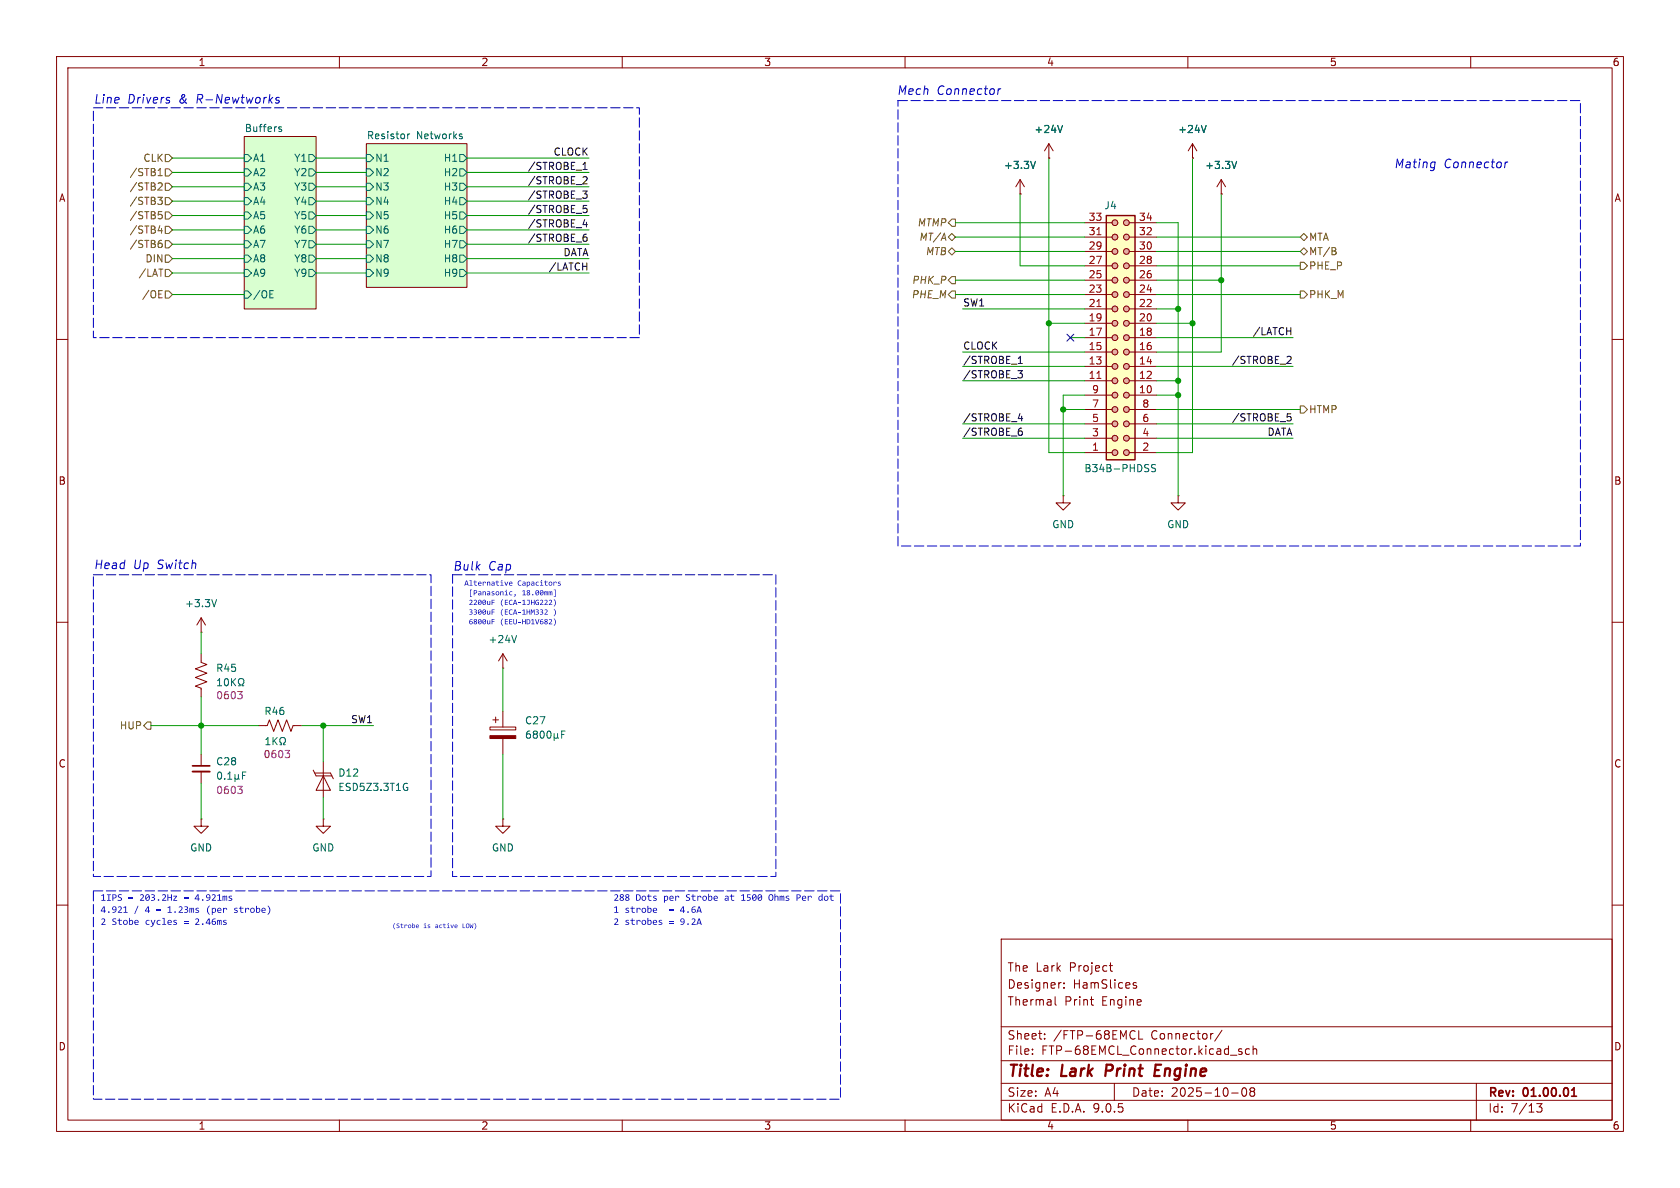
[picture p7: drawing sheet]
<svg xmlns="http://www.w3.org/2000/svg" width="297mm" height="210mm" viewBox="0 0 297 210" stroke-linecap="round" stroke-linejoin="round" font-family="sans-serif">
<g fill="none" stroke="#840000" stroke-width=".18">
<path d="M10 10h277v190h-277zM12 12h273v186h-273zM60 10v2M110 10v2M160 10v2M210 10v2M260 10v2M43.2 24.1h12.7v30.5h-12.7zM64.8 25.4h17.7v25.4h-17.7zM185.4 27.9h.1M185.4 25.4l-.7 1.3M185.4 25.4l.8 1.3"/>
<path d="M185.4 25.4v2.5M210.8 27.9h.1M210.8 25.4l-.7 1.3M210.8 25.4l.8 1.3M210.8 25.4v2.5M10 60h2M285 60h2M188 87.6v1.3h1.2l-1.2 1.3-1.3-1.3h1.3M188 87.6h.1M208.3 87.6v1.3h1.2l-1.2 1.3-1.3-1.3h1.3M208.3 87.6h.1M10 110h2"/>
<path d="M35.6 111.8h.1M35.6 109.2l-.8 1.3M35.6 109.2l.7 1.3M35.6 109.2v2.6M285 110h2M10 160h2M177 166h108v32h-108zM186.5 176.2v1.3l.2 .2M187.5 173.7h.1M188.1 174.6v.1M188.1 173.8v.1M192.7 176.7h.6"/>
<path d="M193 177.6l.3 .1M196.1 170.7h.6M196.3 170.2v1.3l.4 .2M200.9 173.8l-.4-.1-.2 .2 .1 .2 .5 .2v.3h-.6M285 160h2M60 198v2M110 198v2M160 198v2M177 194.5h108M177 191.5h108M177 187.5h108M177 181.5h108"/>
<path d="M182.5 186.3v.1M182.5 185.5v.1M184.7 183.6v.1M184.7 182.8v.1M197 191.5v3M200.2 182.2l.5 .1M200.7 183.6l-.5 .1M201.3 182.2v1.5h.7M210 198v2M216 182.1l-1.3 2M217.5 186.5h1.2M217.7 193.2h1.2"/>
<path d="M219.5 185.5l-.3-.1-.2 .2v.2l.5 .2v.3h-.5M219.7 192.4l.2-.1a.81 .81 0 0 1 .6 .6 .81 .81 0 0 1-.3 .8l-.2 .1a.81 .81 0 0 1-.3-1.4zM220.9 185.5l-.4-.1-.3 .3v.4l.1 .2h.6M221.2 192.9l-.2-.2 .2-.4 .5 .1 .1 .2-.3 .3M221.2 192.9l-.2 .3v.5l.2 .1 .5-.1 .1-.2-.1-.4-.2-.2M221.2 192.9h.3M221.5 185.5l.2-.1 .4 .1 .1 .9M221.5 184.9v1.5M260 198v2M261 191.5v6.5M271.7 195.1h.9l-.5 .6 .4 .1v.7l-.2 .1-.6-.1"/>
</g>
<path d="M277.8 193.8h.9M277.8 192.7l.5-.4v1.5" fill="none" stroke="#840000" stroke-width=".3"/>
<path d="M195.6 188.2l-.2 2M204.2 189.2h.7M205.3 188.2h-1l-.2 2h.9" fill="none" stroke="#840000" stroke-width=".4"/>
<g fill="#d9ffd0" stroke="#d9ffd0" stroke-width=".18">
<path d="M64.8 25.4h17.7v25.4h-17.7z"/>
<path d="M43.2 24.1h12.7v30.5h-12.7z"/>
</g>
<g fill="none" stroke="#006464" stroke-width=".18">
<path d="M43.2 27.3h.6l.6 .6-.6 .7h-.6zM43.2 29.8h.6l.6 .7-.6 .6h-.6zM43.2 32.4h.6l.6 .6-.6 .7h-.6zM43.2 34.9h.6l.6 .7-.6 .6h-.6zM43.2 37.5h.6l.6 .6-.6 .6h-.6zM49.3 22.8l.5 .1v.2l-.2 .2-.3-.1M49.3 22.5h.5M54.6 27.3h.6l.7 .6-.7 .7h-.6zM54.6 29.8h.6l.7 .7-.7 .6h-.6zM54.6 32.4h.6l.7 .6-.7 .7h-.6zM54.6 34.9h.6l.7 .7-.7 .6h-.6zM54.6 37.5h.6l.7 .6-.7 .6h-.6z"/>
<path d="M64.8 27.3h.6l.6 .6-.6 .7h-.6zM64.8 29.8h.6l.6 .7-.6 .6h-.6zM64.8 32.4h.6l.6 .6-.6 .7h-.6zM64.8 34.9h.6l.6 .7-.6 .6h-.6zM64.8 37.5h.6l.6 .6-.6 .6h-.6zM72.1 23.7v.8M72.4 23.7l-.3 .2M81.3 27.3h.6l.6 .6-.6 .7h-.6zM81.3 29.8h.6l.6 .7-.6 .6h-.6zM81.3 32.4h.6l.6 .6-.6 .7h-.6zM81.3 34.9h.6l.6 .7-.6 .6h-.6zM81.3 37.5h.6l.6 .6-.6 .6h-.6z"/>
<path d="M81.4 23.7h.3M81.4 24.1l.3 .1v.1l-.1 .2h-.3M187.8 22.2l-.4 1.2M213.2 22.2l-.4 1.2M43.2 40h.6l.6 .6-.6 .7h-.6zM43.2 42.5h.6l.6 .7-.6 .6h-.6zM43.2 45.1h.6l.6 .6-.6 .7h-.6zM43.2 47.6h.6l.6 .7-.6 .6h-.6zM43.2 51.4h.6l.6 .7-.6 .6h-.6zM47.7 52.6h.6M47.7 51.4h.6M54.6 40h.6l.7 .6-.7 .7h-.6z"/>
<path d="M54.6 42.5h.6l.7 .7-.7 .6h-.6zM54.6 45.1h.6l.7 .6-.7 .7h-.6zM54.6 47.6h.6l.7 .7-.7 .6h-.6zM64.8 40h.6l.6 .6-.6 .7h-.6zM64.8 42.5h.6l.6 .7-.6 .6h-.6zM64.8 45.1h.6l.6 .6-.6 .7h-.6zM64.8 47.6h.6l.6 .7-.6 .6h-.6zM81.3 40h.6l.6 .6-.6 .7h-.6zM81.3 42.5h.6l.6 .7-.6 .6h-.6zM81.3 45.1h.6l.6 .6-.6 .7h-.6zM81.3 47.6h.6l.6 .7-.6 .6h-.6zM38.3 106l-.4 1.3"/>
</g>
<path d="M195.6 38.1h5.1v43.2h-5.1z" fill="#ffffc2"/>
<g fill="#ffa996" stroke="#ffa996" stroke-width=".18">
<circle cx="197.1" cy="80" r=".51"/>
<circle cx="197.1" cy="77.5" r=".51"/>
<circle cx="197.1" cy="74.9" r=".51"/>
<circle cx="197.1" cy="72.4" r=".51"/>
<circle cx="197.1" cy="69.9" r=".51"/>
<circle cx="197.1" cy="67.3" r=".51"/>
<circle cx="197.1" cy="64.8" r=".51"/>
<circle cx="197.1" cy="62.2" r=".51"/>
<circle cx="197.1" cy="59.7" r=".51"/>
<circle cx="197.1" cy="57.2" r=".51"/>
<circle cx="197.1" cy="54.6" r=".51"/>
<circle cx="197.1" cy="52.1" r=".51"/>
<circle cx="197.1" cy="49.5" r=".51"/>
<circle cx="197.1" cy="47" r=".51"/>
<circle cx="197.1" cy="44.5" r=".51"/>
<circle cx="197.1" cy="41.9" r=".51"/>
<circle cx="197.1" cy="39.4" r=".51"/>
<circle cx="199.1" cy="80" r=".51"/>
<circle cx="199.1" cy="77.5" r=".51"/>
<circle cx="199.1" cy="74.9" r=".51"/>
<circle cx="199.1" cy="72.4" r=".51"/>
<circle cx="199.1" cy="69.9" r=".51"/>
<circle cx="199.1" cy="67.3" r=".51"/>
<circle cx="199.1" cy="64.8" r=".51"/>
<circle cx="199.1" cy="62.2" r=".51"/>
<circle cx="199.1" cy="59.7" r=".51"/>
<circle cx="199.1" cy="57.2" r=".51"/>
<circle cx="199.1" cy="54.6" r=".51"/>
<circle cx="199.1" cy="52.1" r=".51"/>
<circle cx="199.1" cy="49.5" r=".51"/>
<circle cx="199.1" cy="47" r=".51"/>
<circle cx="199.1" cy="44.5" r=".51"/>
<circle cx="199.1" cy="41.9" r=".51"/>
<circle cx="199.1" cy="39.4" r=".51"/>
</g>
<path d="M195.6 38.1h5.1v43.2h-5.1z" fill="none" stroke="#840000" stroke-width=".25"/>
<g fill="none" stroke="#840000" stroke-width=".18">
<path d="M180.3 34.3h.1M180.3 31.8l-.7 1.2M180.3 31.8l.8 1.2M180.3 31.8v2.5M191.8 39.4h4.8M199.6 39.4h4.9M215.9 34.3h.1M215.9 31.8l-.8 1.2M215.9 31.8l.8 1.2M215.9 31.8v2.5M191.8 59.7h4.8M191.8 57.2h4.8"/>
<path d="M191.8 54.6h4.8M191.8 49.5h4.8M191.8 47h4.8M191.8 44.5h4.8M191.8 41.9h4.8M191.8 52.1h4.8M199.6 59.7h4.9M199.6 57.2h4.9M199.6 54.6h4.9M199.6 49.5h4.9M199.6 47h4.9M199.6 44.5h4.9"/>
<path d="M199.6 41.9h4.9M199.6 52.1h4.9M191.8 69.9h4.8M191.8 77.5h4.8M191.8 74.9h4.8M191.8 72.4h4.8M191.8 67.3h4.8M191.8 64.8h4.8M191.8 62.2h4.8M199.6 77.5h4.9M199.6 74.9h4.9M199.6 72.4h4.9"/>
<path d="M199.6 67.3h4.9M199.6 64.8h4.9M199.6 62.2h4.9M199.6 69.9h4.9M191.8 80h4.8M199.6 80h4.9M35.6 115.6v1.5l1 .4-2.1 .7 2.1 .8-2.1 .8 2.1 .7-2.1 .8 1.1 .4v1.5M88.9 118.1h.1M88.9 115.6v2.5M88.9 115.6l-.8 1.2M88.9 115.6l.8 1.2M35.6 133.4v2"/>
<path d="M35.6 136.4v2M45.7 128.3h1.5l.4-1 .8 2 .7-2 .8 2 .8-2 .7 2 .4-1h1.5M55.4 136.1l.5 1.1h2.8M55.6 136.7h2.8l.5 1M57.1 137.2l1.3 2.5h-2.5zM57.1 134.6v6.4M86.6 128.5h4.6v.5h-4.6zM87.1 127.3h1M87.6 126.7v1.1M88.9 125.7v2.8M88.9 130.6v2.8M35.6 144.8v1.3h1.2l-1.2 1.2-1.3-1.2h1.3"/>
<path d="M35.6 144.8h.1M57.1 144.8v1.3h1.3l-1.3 1.2-1.2-1.2h1.2M57.1 144.8h.1M88.9 144.8v1.3h1.3l-1.3 1.2-1.3-1.2h1.3M88.9 144.8h.1"/>
<circle cx="197.1" cy="39.4" r=".51"/>
<circle cx="199.1" cy="39.4" r=".51"/>
<circle cx="197.1" cy="41.9" r=".51"/>
<circle cx="197.1" cy="47" r=".51"/>
<circle cx="197.1" cy="59.7" r=".51"/>
<circle cx="197.1" cy="49.5" r=".51"/>
<circle cx="197.1" cy="57.2" r=".51"/>
<circle cx="197.1" cy="54.6" r=".51"/>
<circle cx="197.1" cy="52.1" r=".51"/>
<circle cx="197.1" cy="44.5" r=".51"/>
<circle cx="199.1" cy="54.6" r=".51"/>
<circle cx="199.1" cy="52.1" r=".51"/>
<circle cx="199.1" cy="57.2" r=".51"/>
<circle cx="199.1" cy="41.9" r=".51"/>
<circle cx="199.1" cy="49.5" r=".51"/>
<circle cx="199.1" cy="44.5" r=".51"/>
<circle cx="199.1" cy="59.7" r=".51"/>
<circle cx="199.1" cy="47" r=".51"/>
<circle cx="197.1" cy="62.2" r=".51"/>
<circle cx="197.1" cy="74.9" r=".51"/>
<circle cx="197.1" cy="67.3" r=".51"/>
<circle cx="197.1" cy="69.9" r=".51"/>
<circle cx="197.1" cy="77.5" r=".51"/>
<circle cx="197.1" cy="64.8" r=".51"/>
<circle cx="197.1" cy="72.4" r=".51"/>
<circle cx="199.1" cy="74.9" r=".51"/>
<circle cx="199.1" cy="62.2" r=".51"/>
<circle cx="199.1" cy="77.5" r=".51"/>
<circle cx="199.1" cy="69.9" r=".51"/>
<circle cx="199.1" cy="72.4" r=".51"/>
<circle cx="199.1" cy="64.8" r=".51"/>
<circle cx="199.1" cy="67.3" r=".51"/>
<circle cx="197.1" cy="80" r=".51"/>
<circle cx="199.1" cy="80" r=".51"/>
</g>
<path d="M193.9 54.2h.7M193.9 41.5h.7M193.9 66.9h.7" fill="none" stroke="#a90000" stroke-width=".18"/>
<g fill="none" stroke="#006464" stroke-width=".18">
<path d="M183.1 28.5l-.5 1.3M218.6 28.5l-.4 1.3M204.3 82.2l-.5-.1-.2 .1v.4l.6 .2 .1 .3-.3 .3-.4-.1M40.9 120v1.2M41.7 120l-.8 .7M91.3 112.3l-.4 1.3M38.5 121.2h.7M38.5 120.3l.3-.3v1.2M38.6 136.6l.2-.1a.68 .68 0 0 1 .4 .6 .68 .68 0 0 1-.4 .6l-.2-.1-.1-.3zM39.7 137.6v.1M39.8 120.1l.2-.1a.68 .68 0 0 1 .4 .6 .68 .68 0 0 1-.4 .6l-.2-.1-.1-.4zM40.3 137.7h.7"/>
<path d="M40.3 136.8l.3-.3v1.2M41.1 120.5l.6 .7M41.5 137.6l.2 .1h.3l.1-.1M41.5 136.9v1.3M42.1 137.6l.2 .1M42.1 121.2h.3v-.2a.54 .54 0 0 1-.2-.8 .54 .54 0 0 1 .7-.2 .58 .58 0 0 1-.1 1v.2h.3M42.1 136.9v.7M42.9 137.1h.4M43.5 136.5h-.6v1.2M47 131.6h.7M47 130.7l.4-.3v1.2M48.3 130.4v1.2"/>
<path d="M48.5 130.9l.5 .7M49 130.4l-.7 .7M49.5 131.6h.3v-.2a.54 .54 0 0 1-.3-.7 .54 .54 0 0 1 .8-.3 .58 .58 0 0 1-.2 1v.2h.3M71.7 138.5h.3M71.8 139.2h.3v.4l-.4 .1M93.7 129.2l-.4 .1a.86 .86 0 0 0 0 1.2l.4-.1 .1-.4-.3-.3-.3 .1-.1 .2M94.5 129.8l-.2-.3 .2-.3h.3l.2 .3-.2 .3M94.5 129.8l-.2 .2v.4l.2 .1 .4-.1 .1-.1v-.3l-.2-.2M94.5 129.8h.3M95.6 129.4l.2-.2a.68 .68 0 0 1 .4 .7 .68 .68 0 0 1-.4 .6l-.2-.1-.1-.4zM96.8 129.4l.2-.2a.68 .68 0 0 1 .4 .7 .68 .68 0 0 1-.4 .6l-.2-.1-.1-.4zM98 130.3l.1 .2h.3l.2-.2"/>
<path d="M98 129.7v1.2M98.6 130.3l.1 .2M98.6 129.7v.6M99.3 129.8h.4M99.9 129.2h-.6v1.3"/>
</g>
<path d="M42 139h.8l-.4 .5M42 122.2h.8l-.4 .5M42.6 139.5l.2 .2v.3l-.2 .3M42.6 122.7l.2 .3v.3l-.2 .2M50.4 132.7h.8l-.4 .4M51 133.1l.2 .3v.3l-.2 .2" fill="none" stroke="#840084" stroke-width=".18"/>
<path d="M34 135.4h3.1" fill="none" stroke="#840000" stroke-width=".3"/>
<path d="M34 136.4h3.1" fill="none" stroke="#840000" stroke-width=".33"/>
<path d="M86.6 130h4.6v.6h-4.6z" fill="#840000" stroke="#840000" stroke-width=".18"/>
<g fill="none" stroke="#725600" stroke-width=".18">
<path d="M27.9 34.9h.8l-.4 .5 .3 .1 .1 .4-.3 .2h-.3M28 31.1h.7M28 30.2l.3-.4v1.3M28 37.4h.6M28.1 37.9h.3l.3 .2-.1 .5-.5 .1M28.1 32.3l.5 .1 .1 .3-.8 .9h.8M29.2 37.5h.6l.7 .6-.7 .6h-.6zM29.2 32.4h.6l.7 .6-.7 .7h-.6zM29.2 27.3h.6l.7 .6-.7 .7h-.6zM29.2 34.9h.6l.7 .7-.7 .6h-.6zM29.2 29.8h.6l.7 .7-.7 .6h-.6zM168.3 38.7h.6v1.3h-.6l-.7-.6z"/>
<path d="M28 40.8h.7M28.1 52.6h.6M28.1 51.4h.6M28.1 47.6h.7M28.2 43h.2l.3 .2-.1 .4-.4 .2M28.6 40.4v.8M28.6 42.5l-.4 .1M29.2 51.4h.6l.7 .7-.7 .6h-.6zM29.2 40h.6l.7 .6-.7 .7h-.6zM29.2 47.6h.6l.7 .7-.7 .6h-.6zM29.2 45.1h.6l.7 .6-.7 .7h-.6zM29.2 42.5h.6l.7 .7-.7 .6h-.6z"/>
<path d="M167.6 44.5l.7-.7 .6 .7-.6 .6zM167.6 41.9l.7-.6 .6 .6-.6 .6zM168.3 51.4h.6v1.3h-.6l-.7-.6zM168.3 48.9h.6v1.3h-.6l-.7-.7zM229.9 51.4h.6l.6 .7-.6 .6h-.6zM229.9 46.4h.6l.6 .6-.6 .6h-.6zM229.9 44.5l.6-.7 .6 .7-.6 .6zM229.9 41.9l.6-.6 .6 .6-.6 .6zM236.1 44.4l.1 .2-.1 .4M236.1 43.9v.3M229.9 71.8h.6l.6 .6-.6 .6h-.6zM26 127.6h.7v1.3h-.7l-.6-.6z"/>
</g>
<g fill="none" stroke="#0f0f0f" stroke-width=".18">
<path d="M103 33.8h.8l-.4 .5 .3 .1 .1 .4-.2 .2h-.4M103.1 30h.7M103.1 39.7h.8M103.1 36.3h.6M103.2 29l.2-.3v1.3M103.3 31.2l.4 .1 .1 .3-.8 .9h.8M103.3 36.8h.3l.2 .2-.1 .5-.4 .1M103.7 39.3v.8M103 47.1h.7M103.3 41.9h.3l.2 .2-.1 .4-.4 .2M103.4 41.4h.3M103.7 46.5v1.2"/>
<path d="M227.5 58.5h.7M228.2 57.9v1.3M180 65.5h.7l-.4 .5 .4 .1v.5l-.2 .2h-.4M180 64.3h.7M180 74h.8M180.1 63.3l.3-.3v1.3M180.3 76.2h.2l.2 .2v.4l-.4 .2M180.4 75.7h.2M180.6 73.6v.8M227.6 73.1h.6M227.7 63h.4l.2 .4-.8 .9h.8M227.7 73.6h.3l.3 .3-.2 .5h-.4"/>
</g>
<g fill="none" stroke="#009600" stroke-width=".18">
<path d="M30.5 38.1h12.7M30.5 27.9h12.7M30.5 30.5h12.7M30.5 35.6h12.7M30.5 33h12.7M55.9 38.1h8.9M55.9 27.9h8.9M55.9 30.5h8.9M55.9 35.6h8.9M55.9 33h8.9M82.5 38.1h21.6M82.5 27.9h21.6"/>
<path d="M82.5 30.5h21.6M82.5 35.6h21.6M82.5 33h21.6M168.9 39.4h22.9M180.3 34.3v12.7h11.5M185.4 27.9v52.1h6.4M204.5 39.4h3.8v48.2M210.8 27.9v52.1h-6.3M215.9 34.3v27.9h-11.4M30.5 43.2h12.7M30.5 48.3h12.7M30.5 52.1h12.7"/>
<path d="M30.5 40.6h12.7M30.5 45.7h12.7M55.9 43.2h8.9M55.9 48.3h8.9M55.9 40.6h8.9M55.9 45.7h8.9M82.5 43.2h21.6M82.5 48.3h21.6M82.5 40.6h21.6M82.5 45.7h21.6M168.9 52.1h22.9M168.9 41.9h22.9"/>
<path d="M168.9 49.5h22.9M168.9 44.5h22.9M170.2 54.6h21.6M185.4 57.2h6.4M189.2 59.7h2.6M204.5 52.1h25.4M204.5 41.9h25.4M204.5 49.5h11.4M204.5 47h25.4M204.5 44.5h25.4M204.5 57.2h6.3M204.5 54.6h3.8"/>
<path d="M204.5 59.7h24.1M170.2 77.5h21.6M170.2 67.3h21.6M170.2 74.9h21.6M170.2 64.8h21.6M170.2 62.2h21.6M188 72.4h3.8M191.8 69.9h-3.8v17.7M204.5 77.5h24.1M204.5 67.3h3.8M204.5 69.9h3.8M204.5 72.4h25.4"/>
<path d="M204.5 74.9h24.1M204.5 64.8h24.1M35.6 111.8v3.8M88.9 118.1v7.6M26.7 128.3h19M35.6 123.2v10.2M35.6 138.4v6.4M53.3 128.3h12.7M57.1 128.3v6.3M88.9 133.4v11.4M57.1 141v3.8"/>
</g>
<path d="M188.6 59.1l1.2 1.2M189.8 59.1l-1.2 1.2" fill="none" stroke="#000084" stroke-width=".18"/>
<g fill="#0000c2">
<path d="M115.5 160.6l.3-.1 .3 .1 .1 .4h-.6l.1 .2h.4v.1l-.2 .1a.41 .41 0 0 1-.5-.5h.6a.23 .23 0 0 0-.2-.3 .23 .23 0 0 0-.2 .3h-.2z"/>
<path d="M116.5 162.7l.5-.1v.2h-.4l.1 .2a.32 .32 0 0 1 .4 .3 .32 .32 0 0 1-.5 .2h-.2v-.2l.4 .1 .1-.1-.4-.3z"/>
</g>
<path d="M29.9 17.2l.1 .1M49.4 17.3a.37 .37 0 0 0-.6 .2l.6 .4-.3 .3h-.4M253.6 28.6l.1 .1M253.7 28.6l-.1 1.3M266.1 28.6l-.1 1.1M266.6 28.6l-.3 .1-.2 .2" fill="none" stroke="#0000c2" stroke-width=".18"/>
<g fill="#0000c2">
<path d="M21.8 160.4l.5-.2v1h.3v.2h-.8v-.2h.3v-.8l-.2 .1z"/>
<path d="M39.4 160.5h.2v.1l.4-.1 .1 .2-.1 .1-.1-.2-.2 .1-.1 .7h-.2z"/>
<path d="M47.4 160.1l.3 .4 .1 .5-.2 .5-.2 .2-.1-.1a.97 .97 0 0 0 0-1.4z"/>
<path d="M30.7 162.7l.5-.1v.2h-.4l.1 .2a.32 .32 0 0 1 .4 .3 .32 .32 0 0 1-.5 .2h-.2v-.2l.4 .1 .1-.1-.4-.3z"/>
<path d="M89.2 102.8h.1l.2 .6 .2-.6h.1l-.2 .7h-.2z"/>
<path d="M90.1 102.9l.3-.1 .2 .3v.1h-.5l.1 .2h.4v.1h-.4a.21 .21 0 0 1-.2-.2 .21 .21 0 0 1 .1-.2h.4a.19 .19 0 0 0-.2-.2 .19 .19 0 0 0-.2 .2h-.1z"/>
<path d="M98.7 102.9l.4-.1v.1l-.3 .1v.1a.25 .25 0 0 1 .3 .3 .25 .25 0 0 1-.4 .1l-.1-.1 .4-.1-.3-.2z"/>
<path d="M91 105a.21 .21 0 0 1 .2 .3 .21 .21 0 0 1-.4 .1l.2-.1z"/>
</g>
<path d="M176.5 15.7l-.1 1M176.9 15.7l-.3 .1-.1 .2" fill="none" stroke="#0000c2" stroke-width=".18"/>
<g fill="#0000c2">
<path d="M73.6 163.5l.3-.1 .2 .3v.1h-.5l.1 .2h.3h-.3l-.2-.3h.4a.16 .16 0 0 0-.1-.2 .16 .16 0 0 0-.2 .2h-.1z"/>
<path d="M80.4 163.5l.3-.1 .2 .3v.1h-.4v.2h.4h-.4l-.1-.3h.4a.16 .16 0 0 0-.2-.2 .16 .16 0 0 0-.1 .2h-.1z"/>
</g>
<path d="M16.5 19.1h96.5v40.6h-96.5zM158.7 17.8h120.7v78.7h-120.7zM16.5 101.6h59.7v53.3h-59.7zM80 101.6h57.2v53.3h-57.2zM16.5 157.5h132.1v36.8h-132.1z" fill="none" stroke="#0000c2" stroke-width=".18" stroke-dasharray="1.7 .6"/>
<path d="M183.1 28.5l-.5 1.3M187.8 22.2l-.4 1.2M213.2 22.2l-.4 1.2M218.6 28.5l-.4 1.3" fill="none" stroke="#006464" stroke-width=".18"/>
<path d="M180.3 34.3h.1M185.4 27.9h.1M210.8 27.9h.1M215.9 34.3h.1" fill="none" stroke="#840000" stroke-width=".18"/>
<g fill="#009600" stroke="#009600" stroke-width=".18">
<circle cx="215.9" cy="49.5" r=".46"/>
<circle cx="210.8" cy="57.2" r=".46"/>
<circle cx="208.3" cy="54.6" r=".46"/>
<circle cx="188" cy="72.4" r=".46"/>
<circle cx="185.4" cy="57.2" r=".46"/>
<circle cx="208.3" cy="67.3" r=".46"/>
<circle cx="208.3" cy="69.9" r=".46"/>
<circle cx="57.1" cy="128.3" r=".46"/>
<circle cx="35.6" cy="128.3" r=".46"/>
</g>
<g font-size="2.8" fill="#840000">
<text x="178" y="190.9">Title:</text>
<text x="187.7" y="190.9">Lark</text>
<text x="196.3" y="190.9">Print</text>
<text x="205.7" y="190.9">Engine</text>
</g>
<g font-size="2.1" fill="#0000c2">
<text x="158.5" y="17">Mech</text>
<text x="165.5" y="17">Connector</text>
<text x="16.5" y="18.5">Line</text>
<text x="22.5" y="18.5">Drivers</text>
<text x="31.6" y="18.5">&amp;</text>
<text x="34.8" y="18.5">R-Newtworks</text>
<text x="246.4" y="30">Mating</text>
<text x="255.2" y="30">Connector</text>
<text x="16.5" y="100.8">Head</text>
<text x="23.5" y="100.8">Up</text>
<text x="27.8" y="100.8">Switch</text>
<text x="80" y="101.1">Bulk</text>
<text x="86.3" y="101.1">Cap</text>
</g>
<g font-size="2.1" fill="#840000">
<text x="178" y="172">The</text>
<text x="183.1" y="172">Lark</text>
<text x="189.1" y="172">Project</text>
<text x="178" y="178">Thermal</text>
<text x="178" y="175">Designer:</text>
<text x="188.2" y="178">Print</text>
<text x="189.7" y="175">HamSlices</text>
<text x="194.8" y="178">Engine</text>
<text x="178" y="184">Sheet:</text>
<text x="186.2" y="184">/FTP-68EMCL</text>
<text x="203.5" y="184">Connector/</text>
<text x="178" y="186.7">File:</text>
<text x="184.1" y="186.7">FTP-68EMCL_Connector.kicad_sch</text>
<text x="178" y="196.9">KiCad</text>
<text x="178" y="194.1">Size:</text>
<text x="184.7" y="194.1">A4</text>
<text x="185.7" y="196.9">E.D.A.</text>
<text x="193.3" y="196.9">9.0.5</text>
<text x="200" y="194.1">Date:</text>
<text x="207" y="194.1">2025-10-08</text>
<text x="263" y="194.3">Rev:</text>
<text x="263" y="196.9">Id:</text>
<text x="267.1" y="196.9">7/13</text>
<text x="269.4" y="194.3">01.00.01</text>
</g>
<g font-size="1.8" fill="#840000">
<text x="35" y="11.9">1</text>
<text x="85" y="11.9">2</text>
<text x="135" y="11.9">3</text>
<text x="185" y="11.9">4</text>
<text x="235" y="11.9">5</text>
<text x="285" y="11.9">6</text>
<text x="10.3" y="35.9">A</text>
<text x="285.3" y="35.9">A</text>
<text x="10.3" y="85.9">B</text>
<text x="285.3" y="85.9">B</text>
<text x="10.3" y="135.9">C</text>
<text x="285.3" y="135.9">C</text>
<text x="10.3" y="185.9">D</text>
<text x="285.3" y="185.9">D</text>
<text x="35" y="199.9">1</text>
<text x="85" y="199.9">2</text>
<text x="135" y="199.9">3</text>
<text x="185" y="199.9">4</text>
<text x="235" y="199.9">5</text>
<text x="285" y="199.9">6</text>
</g>
<g font-size="1.8" fill="#006464">
<text x="43.2" y="23.4">Buffers</text>
<text x="182.8" y="23.7">+24V</text>
<text x="208.2" y="23.7">+24V</text>
<text x="44.6" y="28.8">A1</text>
<text x="51.9" y="28.8">Y1</text>
<text x="64.8" y="24.7">Resistor</text>
<text x="66.2" y="28.8">N1</text>
<text x="73.6" y="24.7">Networks</text>
<text x="78.3" y="28.8">H1</text>
<text x="44.6" y="31.3">A2</text>
<text x="44.6" y="33.9">A3</text>
<text x="51.9" y="31.3">Y2</text>
<text x="51.9" y="33.9">Y3</text>
<text x="66.2" y="31.3">N2</text>
<text x="66.2" y="33.9">N3</text>
<text x="78.3" y="31.3">H2</text>
<text x="78.3" y="33.9">H3</text>
<text x="177.4" y="30.1">+3.3V</text>
<text x="213" y="30.1">+3.3V</text>
<text x="44.6" y="36.4">A4</text>
<text x="44.6" y="39">A5</text>
<text x="44.6" y="41.5">A6</text>
<text x="51.9" y="36.4">Y4</text>
<text x="51.9" y="39">Y5</text>
<text x="51.9" y="41.5">Y6</text>
<text x="66.2" y="36.4">N4</text>
<text x="66.2" y="39">N5</text>
<text x="66.2" y="41.5">N6</text>
<text x="78.3" y="36.4">H4</text>
<text x="78.3" y="39">H5</text>
<text x="78.3" y="41.5">H6</text>
<text x="195.2" y="37.2">J4</text>
<text x="44.6" y="44">A7</text>
<text x="44.6" y="46.6">A8</text>
<text x="51.9" y="44">Y7</text>
<text x="51.9" y="46.6">Y8</text>
<text x="66.2" y="44">N7</text>
<text x="66.2" y="46.6">N8</text>
<text x="78.3" y="44">H7</text>
<text x="78.3" y="46.6">H8</text>
<text x="44.6" y="49.1">A9</text>
<text x="44.6" y="52.9">/OE</text>
<text x="51.9" y="49.1">Y9</text>
<text x="66.2" y="49.1">N9</text>
<text x="78.3" y="49.1">H9</text>
<text x="191.6" y="83.7">B34B-PHDSS</text>
<text x="185.9" y="93.6">GND</text>
<text x="206.2" y="93.6">GND</text>
<text x="32.6" y="107.5">+3.3V</text>
<text x="86.3" y="113.9">+24V</text>
<text x="38.1" y="119">R45</text>
<text x="46.6" y="126.6">R46</text>
<text x="92.7" y="128.2">C27</text>
<text x="38.1" y="135.5">C28</text>
<text x="59.7" y="137.5">D12</text>
<text x="59.7" y="140">ESD5Z3.3T1G</text>
<text x="33.5" y="150.7">GND</text>
<text x="55.1" y="150.7">GND</text>
<text x="86.9" y="150.7">GND</text>
</g>
<g font-size="1.8" fill="#725600">
<text x="25.2" y="28.8">CLK</text>
<text x="22.8" y="33.9">/STB2</text>
<text x="22.8" y="31.3">/STB1</text>
<text x="22.8" y="39">/STB5</text>
<text x="22.8" y="41.5">/STB4</text>
<text x="22.8" y="36.4">/STB3</text>
<text x="162.1" y="40.2">MTMP</text>
<text x="22.8" y="44">/STB6</text>
<text x="25.6" y="46.6">DIN</text>
<text x="162.4" y="42.8">MT/A</text>
<text x="163.6" y="45.3">MTB</text>
<text x="231.3" y="47.9">PHE_P</text>
<text x="231.3" y="45.3">MT/B</text>
<text x="231.3" y="42.8">MTA</text>
<text x="24.4" y="49.1">/LAT</text>
<text x="25" y="52.9">/OE</text>
<text x="161.1" y="52.9">PHE_M</text>
<text x="161.1" y="50.4">PHK_P</text>
<text x="231.3" y="52.9">PHK_M</text>
<text x="231.3" y="73.3">HTMP</text>
<text x="21.1" y="129.1">HUP</text>
</g>
<g font-size="1.8" fill="#0f0f0f">
<text x="97.8" y="27.6">CLOCK</text>
<text x="93.2" y="30.1">/STROBE_1</text>
<text x="93.2" y="35.2">/STROBE_3</text>
<text x="93.2" y="32.7">/STROBE_2</text>
<text x="93.2" y="37.8">/STROBE_5</text>
<text x="93.2" y="40.3">/STROBE_4</text>
<text x="93.2" y="42.8">/STROBE_6</text>
<text x="96.9" y="47.9">/LATCH</text>
<text x="99.5" y="45.4">DATA</text>
<text x="170.2" y="54.3">SW1</text>
<text x="221.4" y="59.3">/LATCH</text>
<text x="170.2" y="61.9">CLOCK</text>
<text x="170.2" y="64.4">/STROBE_1</text>
<text x="217.7" y="64.4">/STROBE_2</text>
<text x="170.2" y="67">/STROBE_3</text>
<text x="170.2" y="77.1">/STROBE_6</text>
<text x="170.2" y="74.6">/STROBE_4</text>
<text x="217.7" y="74.6">/STROBE_5</text>
<text x="224" y="77.1">DATA</text>
<text x="62" y="127.9">SW1</text>
</g>
<g font-size="1.8" fill="#a90000">
<text x="192.4" y="41.7">31</text>
<text x="192.4" y="39.1">33</text>
<text x="201.3" y="41.7">32</text>
<text x="201.3" y="39.1">34</text>
<text x="192.4" y="46.7">27</text>
<text x="192.4" y="44.2">29</text>
<text x="201.3" y="46.7">28</text>
<text x="201.3" y="44.2">30</text>
<text x="192.4" y="51.8">23</text>
<text x="192.4" y="49.3">25</text>
<text x="201.3" y="51.8">24</text>
<text x="201.3" y="49.3">26</text>
<text x="192.4" y="59.4">17</text>
<text x="192.4" y="56.9">19</text>
<text x="192.4" y="54.4">21</text>
<text x="201.3" y="59.4">18</text>
<text x="201.3" y="56.9">20</text>
<text x="201.3" y="54.4">22</text>
<text x="192.4" y="64.5">13</text>
<text x="192.4" y="62">15</text>
<text x="201.3" y="64.5">14</text>
<text x="201.3" y="62">16</text>
<text x="192.4" y="67.1">11</text>
<text x="193" y="69.6">9</text>
<text x="201.3" y="69.6">10</text>
<text x="201.3" y="67.1">12</text>
<text x="193" y="77.2">3</text>
<text x="193" y="74.7">5</text>
<text x="193" y="72.1">7</text>
<text x="201.9" y="77.2">4</text>
<text x="201.9" y="74.7">6</text>
<text x="201.9" y="72.1">8</text>
<text x="193" y="79.8">1</text>
<text x="201.9" y="79.8">2</text>
</g>
<g font-size="1.8" fill="#840084">
<text x="38.1" y="123.8">0603</text>
<text x="46.5" y="134.2">0603</text>
<text x="38.1" y="140.6">0603</text>
</g>
<g font-size="1.8" fill="#0000c2">
<text x="17.8" y="159.6">1IPS = 203.2Hz = 4.921ms</text>
<text x="17.8" y="161.7">4.921</text>
<text x="23.6" y="161.7">/</text>
<text x="25.6" y="161.7">4 = 1.23ms (per</text>
<text x="41.2" y="161.7">strobe)</text>
<text x="108.5" y="159.6">288 Dots</text>
<text x="108.5" y="161.7">1 strobe</text>
<text x="117.2" y="159.6">per</text>
<text x="118.2" y="161.7">= 4.6A</text>
<text x="121.2" y="159.6">Strobe</text>
<text x="128" y="159.6">at</text>
<text x="130.9" y="159.6">1500 OhmsPer dot</text>
<text x="17.8" y="163.9">2 Stobe cycles</text>
<text x="32.4" y="163.9">= 2.46ms</text>
<text x="108.5" y="163.9">2 strobes</text>
<text x="118.2" y="163.9">= 9.2A</text>
</g>
<g font-size="1.4" fill="#0000c2">
<text x="82.1" y="103.8">Alternative</text>
<text x="82.9" y="105.5">[Panasonic,</text>
<text x="82.9" y="107.2">2200uF (ECA-1JHG222)</text>
<text x="91.5" y="103.8">Capacitors</text>
<text x="92.2" y="105.5">18.00mm]</text>
<text x="82.9" y="108.9">3300uF (ECA-1HM332)</text>
<text x="82.9" y="110.6">6800uF (EEU-HD1V682)</text>
</g>
<g font-size="1.2" fill="#0000c2">
<text x="69.3" y="164.3">(Strobe</text>
<text x="74.8" y="164.3">is</text>
<text x="76.9" y="164.3">active</text>
<text x="81.6" y="164.3">LOW)</text>
</g>
</svg>
